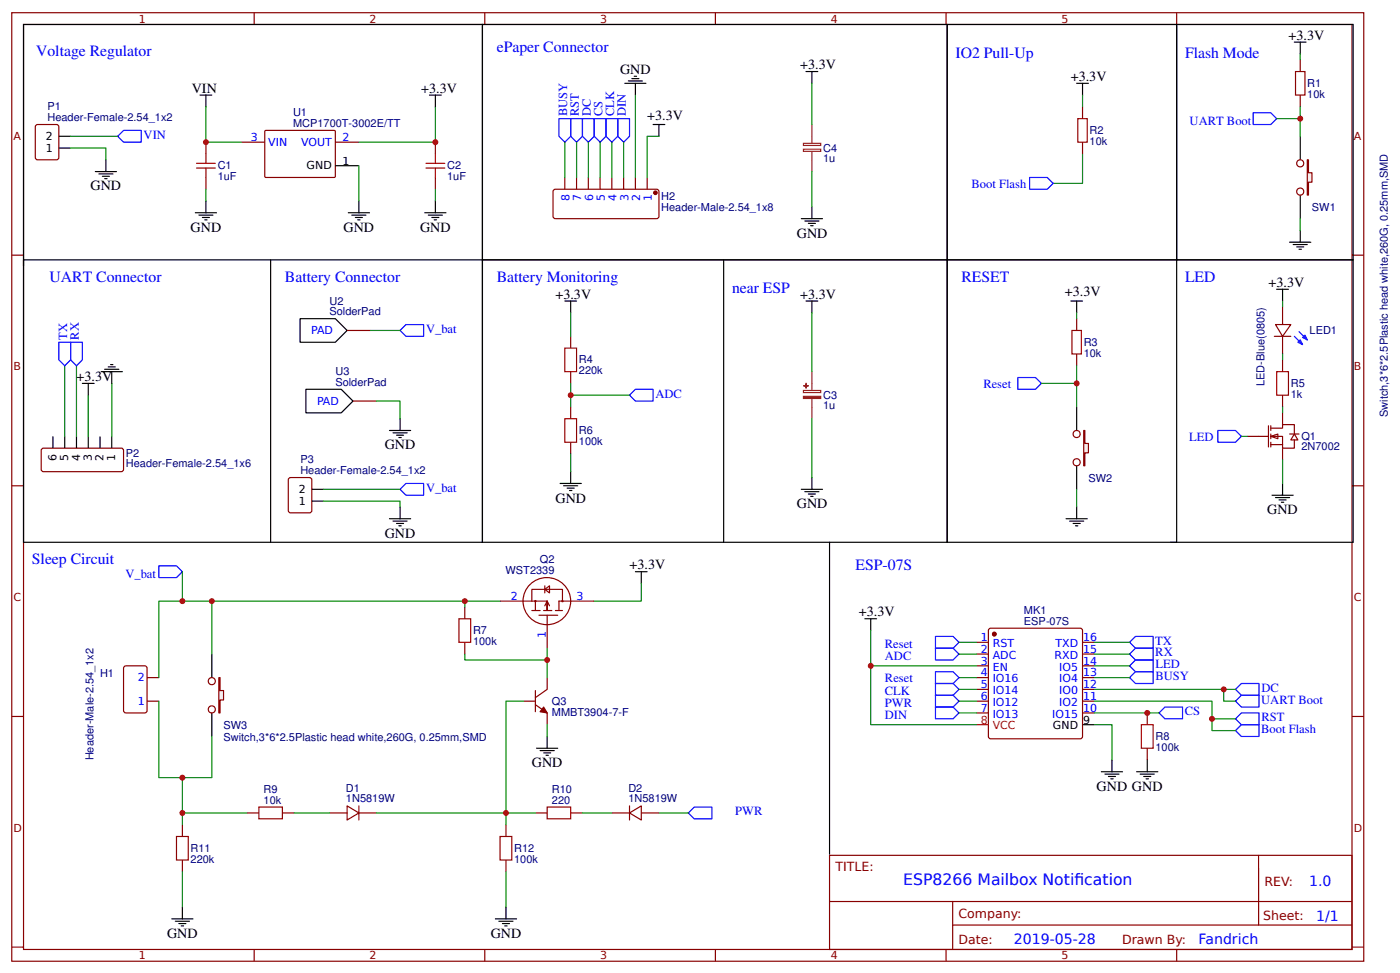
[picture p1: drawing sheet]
<svg xmlns="http://www.w3.org/2000/svg" width="315mm" height="219mm" viewBox="0 0 315 219" stroke-linecap="round" stroke-linejoin="round" font-family="sans-serif">
<g fill="none" stroke="#800" stroke-width=".26">
<path d="M2.6 2.9h304.1v213.2h-304.1zM5.3 5.5h298.7v208h-298.7zM57.1 2.9v2.6M109 2.9v2.6M160.9 2.9v2.6M212.7 2.9v2.6M264.6 2.9v2.6M2.6 57.4h2.7M304 57.4h2.7M286.5 75.6h3.7M286.8 73h3.4l-1.8 2.6zM288.4 69v4"/>
<path d="M288.4 75.6v4M288.4 80.9v2.7M288.4 88.8v2.7M2.6 109.2h2.7M304 109.2h2.7M2.6 161.1h2.7M304 161.1h2.7M186.5 192.3h117.5v21.2h-117.5zM283 192.3v15.7M2.6 212.9h2.7M57.1 213.5v2.6M109 213.5v2.6"/>
<path d="M160.9 213.5v2.6M186.6 202.7h117.3M212.7 213.5v2.6M214.2 208h89.7M214.2 202.7v10.6M264.6 213.5v2.6M304 212.9h2.7"/>
</g>
<path d="M287.1 83.6h2.6v5.2h-2.6z" fill="none" stroke="#a00000" stroke-width=".26"/>
<path d="M291 75.6l1.9 1.9M291.8 76.9l.6-.5 .5 1.1zM292.1 74.6l1.9 1.8M292.9 75.9l.5-.5 .6 1z" fill="none" stroke="#00f" stroke-width=".26"/>
<g fill="#fefefe" stroke="#800" stroke-width=".26">
<path d="M285.8 98.1l1.5-.5v1z"/>
<path d="M291 97.6l.8 1.3h-1.6z"/>
</g>
<g fill="none" stroke="#800" stroke-width=".26">
<path d="M292.4 13.4v2.7M46.3 32v2.6M46.3 39.9v2.6M54.2 32h5.3M59.6 29.4l.2-.1 15.5 .1 .1 .2v10.2l-.3 .1h-15.4l-.2-.3zM75.4 32h5.3M97.9 32v2.6M97.9 39.9v2.6M243.4 24v2.7M243.4 32v2.6M292.4 21.4v2.6M128.3 75.6v2.7"/>
<path d="M242.1 71.6v2.7M242.1 79.6v2.6M128.3 83.6v2.6M128.3 91.5v2.6M128.3 99.4v2.7M280.5 98.1h4.7M285.2 95.7v4.8M285.8 96.3h2.6v-.8h2.6v2.1M285.8 98.1h2.6v2.7h2.6v-1.9M285.8 100h2.6M285.8 95.7v1.1M285.8 97.6v1"/>
<path d="M285.8 99.4v1.1M288.4 92.8v2.7M290 97.6h2.1M9.5 100.8h17.8l.4 .2 .1 .3v4.2l-.3 .5h-.2h-17.5h-.3l-.2-.5v-4.2zM288.4 100.8v2.6M104.5 136.5v2.6M112.4 135.1h10.6v2.2v-2.2M119.6 135.1v-2.6h6.9v2.6M119.6 137.3h1.8M120.4 135.1v2.2M121.2 138.3h4.2M122.2 137.3h1.9"/>
<path d="M122.5 132.5l1.1-.8v1.6zM122.5 131.7v1.6M123 138.3v7.4M123 135.1l.6 1.1M123 135.1l-.5 1.1M124.9 137.3h1.6M133.6 135.1h-7.9v2.2M27.9 150l.4-.3h4.2l.5 .3 .1 9.8-.3 .4-4.5 .1-.4-.3zM33.1 152.3h2.6M33.1 157.6h2.6M104.5 144.4v2.7M117.7 157.6h2.7"/>
<path d="M120.4 158.4l2.6 1.9v2.6M120.4 155.3v4.7M123 152.3v2.7l-2.6 1.8M219.6 144.4h2.6M219.6 147.1h2.6M219.6 149.7h2.6M219.6 152.3h2.6M219.6 155h2.6M219.6 157.6h2.6M222.3 141.5l.5-.3h20.1l.4 .3 .1 24.1-.2 .4-20.4 .1-.5-.3zM243.4 144.4h2.7M243.4 147.1h2.7"/>
<path d="M243.4 149.7h2.7M243.4 152.3h2.7M243.4 155h2.7M243.4 157.6h2.7M219.6 160.3h2.6M243.4 160.3h2.7M258 160.3v2.6M258 168.2v2.7M41 185.4v2.7M41 193.4v2.6M55.6 182.8h2.6M63.5 182.8h2.6"/>
<path d="M74.1 182.8h4M78.1 181.2l2.6 1.6-2.6 1.6zM80.7 181.2v3.2M80.7 182.8h4M113.8 185.4v2.7M113.8 193.4v2.6M137.6 182.8h4M141.6 182.8l2.6-1.6v3.2zM141.6 181.2v3.2M144.2 182.8h4"/>
<circle cx="120.4" cy="135.1" r=".13"/>
<circle cx="123" cy="135.1" r="5.3"/>
<circle cx="126.5" cy="135.1" r=".13"/>
</g>
<g fill="none" stroke="#000" stroke-width=".26">
<path d="M5.3 5.5h103.2v116.4h-103.2zM108.5 5.5h104.5v52.9h-104.5zM213 5.5h51.6v52.9h-51.6zM242.1 18.7h2.6M243.4 18.7v2.7M264.6 5.5h39.7v52.9h-39.7zM291 9.5h2.7M292.4 9.5v2.6M45 21.4h2.6M46.3 21.4v2.6M75.4 37.3h5.3M96.6 21.4h2.6"/>
<path d="M97.9 21.4v2.6M43.9 47.8h4.8M44.7 48.4h3.2M45.5 48.9h1.6M46 49.4h.6M46.3 45.2v2.6M78.3 47.8h4.8M79.1 48.4h3.2M79.9 48.9h1.6M80.4 49.4h.6M80.7 45.2v2.6M95.5 47.8h4.8"/>
<path d="M96.3 48.4h3.2M97.1 48.9h1.6M97.6 49.4h.6M97.9 45.2v2.6M108.5 58.4h104.5v63.5h-104.5zM108.5 58.4h-103.2v1.3M213 58.4h91.3v63.5h-91.3zM264.6 58.4v63.5h-1.3M290 54.5h4.7M290.8 55h3.2M291.6 55.5h1.6M292.1 56h.5"/>
<path d="M292.4 51.8v2.7M127 67.7h2.6M128.3 67.7v2.6M240.8 67.7h2.6M242.1 67.7v2.6M287.1 65h2.6M288.4 65v2.7M11.9 98.1v2.7M14.6 98.1v2.7M17.2 98.1v2.7M18.5 86.2h2.7M19.8 86.2v2.6"/>
<path d="M19.8 98.1v2.7M22.5 98.1v2.7M22.8 83.6h4.7M23.5 83h3.2M24.3 82.5h1.6M24.9 82h.5M25.1 83.6v2.6M25.1 98.1v2.7M125.9 108.7h4.8M126.7 109.2h3.2M127.5 109.7h1.6M128.1 110.3h.5"/>
<path d="M128.3 106v2.7M239.7 116.6h4.8M240.5 117.2h3.2M241.3 117.7h1.6M241.8 118.2h.6M242.1 114v2.6M286 111.3h4.8M286.8 111.9h3.2M287.6 112.4h1.6M288.1 112.9h.6M288.4 108.7v2.6M194.5 139.1h2.6"/>
<path d="M195.8 139.1v2.7M47.6 147.1v5.2M47.6 160.3v5.3M243.4 162.9h2.7M247.6 173.5h4.8M248.4 174h3.2M249.2 174.6h1.6M249.8 175.1h.5M250 170.9v2.6M255.6 173.5h4.7M256.4 174h3.2M257.2 174.6h1.6"/>
<path d="M257.7 175.1h.5M258 170.9v2.6"/>
</g>
<g fill="none" stroke="#080" stroke-width=".26">
<path d="M80.7 37.3v7.9M97.9 24v8h-17.2M243.4 34.6v6.6h-6.6M46.3 42.5v2.7M97.9 42.5v2.7M128.3 70.3v5.3M288.4 67.7v1.3M288.4 79.6v1.3M14.6 82.2v15.9M17.2 82.2v15.9M19.8 88.8v9.3M25.1 86.2v11.9"/>
<path d="M128.3 86.2v5.3M128.3 88.8h13.3M279.1 98.1h1.4M288.4 91.5v1.3M128.3 102.1v3.9M288.4 103.4v5.3M195.8 141.8v7.9h23.8M195.8 149.7v13.2h23.8M215.6 147.1h4M215.6 144.4h4M215.6 152.3h4M215.6 155h4"/>
<path d="M246.1 157.6h26.4v6.7h5.3M246.1 147.1h7.9M246.1 144.4h7.9M246.1 152.3h7.9M246.1 155h31.7M246.1 149.7h7.9M275.2 155v2.6h2.6M215.6 160.3h4M246.1 162.9h3.9v8M246.1 160.3h14.5M272.5 161.6h5.3"/>
</g>
<g fill="none" stroke="#00f" stroke-width=".26">
<path d="M13.2 76.9h2.7v4l-1.3 1.3-1.4-1.3zM15.9 76.9h2.6v4l-1.3 1.3-1.3-1.3zM141.6 88.8l1.3-1.3h3.9v2.7h-3.9zM228.9 84.9h3.9l1.4 1.3-1.4 1.3h-3.9zM273.8 96.8h4l1.3 1.3-1.3 1.3h-4zM210.3 143.1h4l1.3 1.3-1.3 1.3h-4zM210.3 145.7h4l1.3 1.4-1.3 1.3h-4zM210.3 153.7h4l1.3 1.3-1.3 1.3h-4zM210.3 159h4l1.3 1.3-1.3 1.3h-4zM254 144.4l1.3-1.3h4v2.6h-4zM254 147.1l1.3-1.4h4v2.7h-4zM254 152.3l1.3-1.3h4v2.7h-4z"/>
<path d="M254 149.7l1.3-1.3h4v2.6h-4zM277.8 155l1.3-1.3h4v2.6h-4zM279.1 156.3h4v2.7h-4l-1.3-1.4zM260.6 160.3l1.3-1.3h4v2.6h-4zM279.1 162.9h4v2.7h-4l-1.3-1.3zM279.1 160.3h4v2.6h-4l-1.3-1.3z"/>
</g>
<g fill="none" stroke="#a00000" stroke-width=".26">
<path d="M291.3 16.1h2.1v5.3h-2.1zM44.2 37.8h4.2M44.2 36.7h4.2M46.3 34.6v2.1M46.3 37.8v2.1M95.8 37.8h4.2M95.8 36.7h4.2M97.9 34.6v2.1M97.9 37.8v2.1M242.4 26.7h2.1v5.3h-2.1zM127 78.3h2.6v5.3h-2.6zM241 74.3h2.2v5.3h-2.2z"/>
<path d="M127 94.1h2.6v5.3h-2.6zM103.2 139.1h2.6v5.3h-2.6zM256.6 162.9h2.7v5.3h-2.7zM39.7 188.1h2.6v5.3h-2.6zM58.2 181.5h5.3v2.6h-5.3zM112.4 188.1h2.7v5.3h-2.7z"/>
</g>
<g fill="#800" stroke="#800" stroke-width=".26">
<path d="M122.2 159l.8 1.3-1.6-.3z"/>
<circle cx="223.6" cy="142.6" r=".4"/>
</g>
<path d="M219.6 162.9h2.6" fill="none" stroke="#f00" stroke-width=".26"/>
<path d="M49.2 152.3h.3v3h.8v2.1h-.8v2.9h-.3z" fill="#efefef" stroke="#800" stroke-width=".26"/>
<g fill="none" stroke="#800" stroke-width=".26">
<path d="M78.1 74.3h5.2M79.4 90.2h5.3M65.1 107.4h4.5l.4 .2 .1 7.2-.2 .4-4.5 .1-.5-.3-.1-7.1zM120.4 182.8h2.6M128.3 182.8h2.7"/>
<circle cx="47.6" cy="159.5" r=".8"/>
<circle cx="47.6" cy="153.1" r=".8"/>
</g>
<g fill="none" stroke="#080" stroke-width=".26">
<path d="M83.3 74.3h6.7M84.7 90.2h5.3v3.9M72.8 112.7h17.2v1.3M72.8 110h17.2M41 128.5v6.6h63.5M41 135.1h-5.3v17.2M47.6 135.1v12M112.4 135.1h-7.9v1.4M144.2 131.2v3.9h-10.6M35.7 157.6v17.2h11.9v-9.2M104.5 147.1v1.3h18.5M117.7 157.6h-3.9v25.2h6.6"/>
<path d="M123 145.7v6.6M41 174.8v10.6M123 162.9v2.7M41 196v7.9M41 182.8h14.6M66.1 182.8h8M84.7 182.8h29.1v2.6M113.8 196v7.9M131 182.8h6.6M148.2 182.8h6.6"/>
</g>
<g fill="none" stroke="#000" stroke-width=".26">
<path d="M60.9 58.4v63.5M67.5 71.6h7.9l2.7 2.7-2.7 2.6h-7.9zM68.8 87.5h7.9l2.7 2.7-2.7 2.6h-7.9zM87.6 96.8h4.7M88.4 97.3h3.1M89.2 97.8h1.6M89.7 98.4h.5M90 94.1v2.7M242.1 91.5v5.3M70.1 112.7h2.7M70.1 110h2.7M87.6 116.6h4.7"/>
<path d="M88.4 117.2h3.1M89.2 117.7h1.6M89.7 118.2h.5M90 114v2.6M242.1 104.7v5.3M142.9 128.5h2.6M144.2 128.5v2.7M186.5 121.9v70.1M120.6 168.2h4.8M121.4 168.8h3.2M122.2 169.3h1.6M122.8 169.8h.5"/>
<path d="M123 165.6v2.6M38.6 206.6h4.8M39.4 207.1h3.2M40.2 207.6h1.6M40.7 208.2h.6M41 203.9v2.7M111.4 206.6h4.8M112.2 207.1h3.2M113 207.6h1.6M113.5 208.2h.5M113.8 203.9v2.7"/>
</g>
<path d="M123 181.5h5.3v2.6h-5.3z" fill="none" stroke="#a00000" stroke-width=".26"/>
<path d="M91.3 73h3.9v2.6h-3.9l-1.3-1.3zM90 110l1.3-1.3h3.9v2.6h-3.9zM35.7 127.2h4l1.3 1.3-1.3 1.4h-4zM154.8 182.8l1.3-1.3h4v2.6h-4z" fill="none" stroke="#00f" stroke-width=".26"/>
<path d="M243.7 96.8h.2v2.9h.8v2.1h-.8v2.9h-.2z" fill="#efefef" stroke="#800" stroke-width=".26"/>
<g fill="none" stroke="#800" stroke-width=".26">
<circle cx="242.1" cy="97.6" r=".8"/>
<circle cx="242.1" cy="103.9" r=".8"/>
</g>
<path d="M292.4 30.6v5.3M292.4 43.9v5.3" fill="none" stroke="#000" stroke-width=".26"/>
<path d="M294 35.9h.2v2.9h.8v2.2h-.8v2.9h-.2z" fill="#efefef" stroke="#800" stroke-width=".26"/>
<g fill="none" stroke="#800" stroke-width=".26">
<path d="M8.2 28.1l4.5-.1 .5 .3v7.1l-.2 .5h-4.5l-.5-.2-.1-7.2zM127 39.9v2.6M129.6 39.9v2.6M132.3 39.9v2.6M134.9 39.9v2.6M137.6 39.9v2.6M140.2 39.9v2.6M142.9 39.9v2.6M145.5 39.9v2.6M124.6 42.6l23-.1 .5 .3 .1 .3v5.5l-.3 .5-.3 .1h-22.7l-.3-.1-.2-.5v-5.5z"/>
<circle cx="292.4" cy="36.7" r=".8"/>
<circle cx="292.4" cy="43.1" r=".8"/>
</g>
<path d="M26.5 30.6l1.3-1.3h3.9v2.7h-3.9zM125.7 26.7h2.6v3.9l-1.3 1.4-1.3-1.4zM128.3 26.7h2.7v3.9l-1.4 1.4-1.3-1.4zM131 26.7h2.6v3.9l-1.3 1.4-1.3-1.4zM133.6 26.7h2.7v3.9l-1.4 1.4-1.3-1.4zM136.3 26.7h2.6v3.9l-1.3 1.4-1.3-1.4zM138.9 26.7h2.7v3.9l-1.4 1.4-1.3-1.4zM231.5 39.9h4l1.3 1.3-1.3 1.3h-4zM281.8 25.3h4l1.3 1.4-1.3 1.3h-4zM210.3 156.3h4l1.3 1.3-1.3 1.4h-4zM210.3 151h4l1.3 1.3-1.3 1.4h-4z" fill="none" stroke="#00f" stroke-width=".26"/>
<g fill="none" stroke="#080" stroke-width=".26">
<path d="M182.6 18.7v9.3M292.4 12.1v1.3M15.9 33.3h7.9v2.6M15.9 30.6h10.6M46.3 24v8h7.9M127 32v7.9M129.6 32v7.9M132.3 32v7.9M134.9 32v7.9M137.6 32v7.9M140.2 32v7.9M142.9 21.4v18.5"/>
<path d="M148.2 30.6h-2.7v9.3M182.6 38.6v7.9M243.4 21.4v2.6M287.1 26.7h5.3M292.4 24v6.6M292.4 49.2v2.6M182.6 70.3v13.3M242.1 70.3v1.3M182.6 94.1v13.3M234.2 86.2h7.9M242.1 82.2v9.3M242.1 110v4"/>
<path d="M215.6 157.6h4"/>
</g>
<path d="M180.7 33.5h3.8v.5h-3.8zM180.7 32.2h3.8v.5h-3.8zM182.6 28v4.2M182.6 34.1v4.5M180.7 87.8h3.8v.5h-3.8zM182.6 83.6v4.2M182.6 89.6v4.5" fill="none" stroke="#8d2323" stroke-width=".26"/>
<g fill="#8d2323" stroke="#8d2323" stroke-width=".26">
<path d="M180.7 89.1h3.8v.5h-3.8z"/>
<path d="M180.7 86.7l1.1 .1z"/>
<path d="M181.2 86.2l.1 1.1z"/>
</g>
<g fill="none" stroke="#000" stroke-width=".26">
<path d="M140.5 18.7h4.8M141.3 18.2h3.2M142.1 17.7h1.6M142.6 17.1h.5M142.9 18.7v2.7M181.2 16.1h2.7M182.6 16.1v2.6M13.2 33.3h2.7M13.2 30.6h2.7M21.4 38.6h4.8M22.2 39.1h3.2M23 39.6h1.6"/>
<path d="M23.8 35.9v2.7M146.8 28h2.7M148.2 28v2.6M23.5 40.2h.6M162.7 58.4v63.5M180.2 49.2h4.7M181 49.7h3.1M181.8 50.2h1.6M182.3 50.7h.5M182.6 46.5v2.7M181.2 67.7h2.7M182.6 67.7v2.6"/>
<path d="M180.2 110h4.7M181 110.5h3.1M181.8 111.1h1.6M182.3 111.6h.5M182.6 107.4v2.6"/>
</g>
<circle cx="147.4" cy="43.3" r=".4" fill="#800" stroke="#800" stroke-width=".26"/>
<g fill="#c00">
<circle cx="46.3" cy="32" r=".66"/>
<circle cx="195.8" cy="149.7" r=".66"/>
<circle cx="97.9" cy="32" r=".66"/>
<circle cx="128.3" cy="88.8" r=".66"/>
<circle cx="258" cy="160.3" r=".66"/>
<circle cx="47.6" cy="135.1" r=".66"/>
<circle cx="104.5" cy="135.1" r=".66"/>
<circle cx="113.8" cy="182.8" r=".66"/>
<circle cx="123" cy="148.4" r=".66"/>
<circle cx="41" cy="174.8" r=".66"/>
<circle cx="41" cy="182.8" r=".66"/>
<circle cx="41" cy="135.1" r=".66"/>
<circle cx="292.4" cy="26.7" r=".66"/>
<circle cx="242.1" cy="86.2" r=".66"/>
<circle cx="272.5" cy="161.6" r=".66"/>
<circle cx="275.2" cy="155" r=".66"/>
</g>
<g font-size="3.5" fill="#00f">
<text x="111.7" y="11.7">ePaper Connector</text>
<text x="8.1" y="12.7">Voltage Regulator</text>
<text x="214.9" y="13">IO2 Pull-Up</text>
<text x="266.5" y="13">Flash Mode</text>
<text x="11.1" y="63.3">UART Connector</text>
<text x="64.1" y="63.3">Battery Connector</text>
<text x="111.7" y="63.3">Battery Monitoring</text>
<text x="164.6" y="66">near ESP</text>
<text x="216.2" y="63.3">RESET</text>
<text x="266.5" y="63.3">LED</text>
<text x="7.2" y="126.8">Sleep Circuit</text>
<text x="192.4" y="128.1">ESP-07S</text>
<text x="203.1" y="199.1">ESP8266 Mailbox Notifcation</text>
<text x="241.6" y="199.1">i</text>
</g>
<g font-size="3.2">
<text x="289.7" y="8.9">+3.3V</text>
<text x="139.4" y="16.6">GND</text>
<text x="179.9" y="15.6">+3.3V</text>
<text x="43.1" y="20.8">VIN</text>
<text x="94.7" y="20.8">+3.3V</text>
<text x="240.8" y="18.2">+3.3V</text>
<text x="145.5" y="26.9">+3.3V</text>
<text x="20.4" y="42.8">GND</text>
<text x="42.9" y="52.1">GND</text>
<text x="77.3" y="52.1">GND</text>
<text x="94.5" y="52.1">GND</text>
<text x="179.2" y="53.4">GND</text>
<text x="285.2" y="64.5">+3.3V</text>
<text x="124.9" y="67.2">+3.3V</text>
<text x="179.9" y="67.2">+3.3V</text>
<text x="239.4" y="66.6">+3.3V</text>
<text x="17.2" y="85.7">+3.3V</text>
<text x="86.5" y="101">GND</text>
<text x="124.9" y="113">GND</text>
<text x="179.2" y="114.3">GND</text>
<text x="285" y="115.6">GND</text>
<text x="86.5" y="120.9">GND</text>
<text x="141.6" y="128">+3.3V</text>
<text x="193.1" y="138.6">+3.3V</text>
<text x="119.6" y="172.5">GND</text>
<text x="246.6" y="177.7">GND GND</text>
<text x="37.6" y="210.8">GND</text>
<text x="110.3" y="210.8">GND</text>
</g>
<g font-size="3.2" fill="#00f">
<text x="294.4" y="199.2">1.0</text>
<text x="296" y="207">1/1</text>
<text x="228" y="212.3">2019-05-28</text>
<text x="269.5" y="212.2">Fandrich</text>
</g>
<g font-size="2.8" fill="#00f">
<text x="127.5" y="26.2" transform="rotate(-90 127.5 26.2)">BUSY</text>
<text x="130.2" y="26.2" transform="rotate(-90 130.2 26.2)">RST</text>
<text x="132.8" y="26.2" transform="rotate(-90 132.8 26.2)">DC</text>
<text x="135.5" y="26.2" transform="rotate(-90 135.5 26.2)">CS</text>
<text x="138.1" y="26.2" transform="rotate(-90 138.1 26.2)">CLK</text>
<text x="140.8" y="26.2" transform="rotate(-90 140.8 26.2)">DIN</text>
<text x="267.5" y="28">UART Boot</text>
<text x="32.3" y="31.2">VIN</text>
<text x="218.5" y="42.4">Boot Flash</text>
<text x="15.1" y="76.4" transform="rotate(-90 15.1 76.4)">TX</text>
<text x="17.7" y="76.4" transform="rotate(-90 17.7 76.4)">RX</text>
<text x="95.8" y="74.8">V_bat</text>
<text x="147.4" y="89.4">ADC</text>
<text x="221.1" y="87.3">Reset</text>
<text x="267.4" y="99.2">LED</text>
<text x="95.8" y="110.5">V_bat</text>
<text x="28.2" y="129.9">V_bat</text>
<text x="199" y="145.7">Reset</text>
<text x="199" y="148.4">ADC</text>
<text x="259.8" y="144.9">TX</text>
<text x="259.8" y="147.6">RX</text>
<text x="199" y="153.3">Reset</text>
<text x="259.8" y="152.9">BUSY</text>
<text x="259.8" y="150.2">LED</text>
<text x="283.6" y="155.5">DC</text>
<text x="199" y="156.3">CLK</text>
<text x="199" y="161.6">DIN</text>
<text x="199" y="159">PWR</text>
<text x="266.4" y="160.8">CS</text>
<text x="283.6" y="158.2">UART Boot</text>
<text x="283.6" y="164.8">Boot Flash</text>
<text x="283.6" y="162.1">RST</text>
<text x="165.3" y="183.3">PWR</text>
</g>
<g font-size="2.8" fill="#800">
<text x="187.9" y="195.7">TITLE:</text>
<text x="284.3" y="199.2">REV:</text>
<text x="215.5" y="206.4">Company:</text>
<text x="284.1" y="206.9">Sheet:</text>
<text x="215.5" y="212.1">Date:</text>
<text x="252.3" y="212.2">Drawn By:</text>
</g>
<g font-size="2.5" fill="#800">
<text x="31.2" y="5.1">1</text>
<text x="83.1" y="5.1">2</text>
<text x="134.9" y="5.1">3</text>
<text x="186.8" y="5.1">4</text>
<text x="238.7" y="5.1">5</text>
<text x="3" y="31.4">A</text>
<text x="304.4" y="31.4">A</text>
<text x="3" y="83.3">B</text>
<text x="304.4" y="83.3">B</text>
<text x="3" y="135.1">C</text>
<text x="304.4" y="135.1">C</text>
<text x="3" y="187">D</text>
<text x="304.4" y="187">D</text>
<text x="31.2" y="215.7">1</text>
<text x="83.1" y="215.7">2</text>
<text x="134.9" y="215.7">3</text>
<text x="186.8" y="215.7">4</text>
<text x="238.7" y="215.7">5</text>
</g>
<g font-size="2.5" fill="#000080">
<text x="294" y="22">10k</text>
<text x="294" y="19.6">R1</text>
<text x="10.7" y="27.2">Header-Female-2.54_1x2</text>
<text x="10.7" y="24.8">P1</text>
<text x="65.9" y="28.5">MCP1700T-3002E/TT</text>
<text x="65.9" y="26.1">U1</text>
<text x="185.1" y="34.2">C4</text>
<text x="245" y="32.6">10k</text>
<text x="245" y="30.2">R2</text>
<text x="48.9" y="40.4">1uF</text>
<text x="48.9" y="38">C1</text>
<text x="100.5" y="40.4">1uF</text>
<text x="100.5" y="38">C2</text>
<text x="185.1" y="36.4">1u</text>
<text x="148.7" y="47.4">Header-Male-2.54_1x8</text>
<text x="148.7" y="45.1">H2</text>
<text x="295" y="47.5">SW1</text>
<text x="74.1" y="70.9">SolderPad</text>
<text x="74.1" y="68.5">U2</text>
<text x="243.7" y="77.8">R3</text>
<text x="294.5" y="75.2">LED1</text>
<text x="130.2" y="81.7">R4</text>
<text x="243.7" y="80.2">10k</text>
<text x="75.4" y="86.7">SolderPad</text>
<text x="75.4" y="84.3">U3</text>
<text x="130.2" y="84.1">220k</text>
<text x="185.1" y="89.7">C3</text>
<text x="284.3" y="86.8" transform="rotate(-90 284.3 86.8)">LED-Blue(0805)</text>
<text x="290.2" y="89.4">1k</text>
<text x="290.2" y="87.1">R5</text>
<text x="185.1" y="91.9">1u</text>
<text x="312.1" y="93.7" transform="rotate(-90 312.1 93.7)">Switch,3*6*2.5Plastic head white,260G, 0.25mm,SMD</text>
<text x="130.2" y="100">100k</text>
<text x="130.2" y="97.6">R6</text>
<text x="292.6" y="101.3">2N7002</text>
<text x="292.6" y="98.9">Q1</text>
<text x="28.3" y="105.1">Header-Female-2.54_1x6</text>
<text x="28.3" y="102.7">P2</text>
<text x="67.5" y="106.6">Header-Female-2.54_1x2</text>
<text x="67.5" y="104.2">P3</text>
<text x="244.7" y="108.3">SW2</text>
<text x="113.7" y="129.1">WST2339</text>
<text x="121.4" y="126.7">Q2</text>
<text x="106.4" y="142.6">R7</text>
<text x="230.3" y="138.1">MK1</text>
<text x="230.3" y="140.4">ESP-07S</text>
<text x="106.4" y="145">100k</text>
<text x="22.5" y="152.2">H1</text>
<text x="124.1" y="160.9">MMBT3904-7-F</text>
<text x="124.1" y="158.5">Q3</text>
<text x="50.3" y="166.5">Switch,3*6*2.5Plastic head white,260G, 0.25mm,SMD</text>
<text x="50.3" y="163.9">SW3</text>
<text x="259.8" y="166.4">R8</text>
<text x="21.1" y="171" transform="rotate(-90 21.1 171)">Header-Male-2.54_1x2</text>
<text x="259.8" y="168.8">100k</text>
<text x="59.3" y="178.2">R9</text>
<text x="77.8" y="178">D1</text>
<text x="124.1" y="178.3">R10</text>
<text x="141.3" y="178.1">D2</text>
<text x="59.3" y="180.7">10k</text>
<text x="77.8" y="180.4">1N5819W</text>
<text x="124.1" y="180.7">220</text>
<text x="141.3" y="180.4">1N5819W</text>
<text x="42.9" y="191.6">R11</text>
<text x="115.6" y="191.6">R12</text>
<text x="42.9" y="194">220k</text>
<text x="115.6" y="194">100k</text>
</g>
<g font-size="2.5">
<text x="10.3" y="34.1">1</text>
<text x="10.3" y="31.4">2</text>
<text x="69" y="38">GND</text>
<text x="77" y="37">1</text>
<text x="12.7" y="103.6" transform="rotate(-90 12.7 103.6)">6</text>
<text x="15.3" y="103.6" transform="rotate(-90 15.3 103.6)">5</text>
<text x="18" y="103.6" transform="rotate(-90 18 103.6)">4</text>
<text x="20.6" y="103.6" transform="rotate(-90 20.6 103.6)">3</text>
<text x="23.3" y="103.6" transform="rotate(-90 23.3 103.6)">2</text>
<text x="25.9" y="103.6" transform="rotate(-90 25.9 103.6)">1</text>
<text x="67.2" y="113.5">1</text>
<text x="67.2" y="110.8">2</text>
<text x="236.8" y="164">GND</text>
<text x="243.5" y="162.7">9</text>
</g>
<g font-size="2.5" fill="#00f">
<text x="56.4" y="31.7">3</text>
<text x="60.3" y="32.8">VIN</text>
<text x="67.7" y="32.8">VOUT</text>
<text x="77" y="31.7">2</text>
<text x="128.1" y="45.1" transform="rotate(-90 128.1 45.1)">8</text>
<text x="130.7" y="45.1" transform="rotate(-90 130.7 45.1)">7</text>
<text x="133.3" y="45.1" transform="rotate(-90 133.3 45.1)">6</text>
<text x="136" y="45.1" transform="rotate(-90 136 45.1)">5</text>
<text x="138.6" y="45.1" transform="rotate(-90 138.6 45.1)">4</text>
<text x="141.3" y="45.1" transform="rotate(-90 141.3 45.1)">3</text>
<text x="143.9" y="45.1" transform="rotate(-90 143.9 45.1)">2</text>
<text x="146.6" y="45.1" transform="rotate(-90 146.6 45.1)">1</text>
<text x="70" y="75.1">PAD</text>
<text x="71.3" y="91">PAD</text>
<text x="114.8" y="134.9">2</text>
<text x="129.6" y="134.9">3</text>
<text x="122.8" y="143.3" transform="rotate(-90 122.8 143.3)">1</text>
<text x="220.5" y="144.1">1</text>
<text x="220.5" y="146.8">2</text>
<text x="220.5" y="149.4">3</text>
<text x="223.2" y="145.5">RST</text>
<text x="223.2" y="148.1">ADC</text>
<text x="237.1" y="148.1">RXD</text>
<text x="237.3" y="145.5">TXD</text>
<text x="243.5" y="149.4">14</text>
<text x="243.5" y="146.8">15</text>
<text x="243.5" y="144.1">16</text>
<text x="31" y="153.1">2</text>
<text x="220.5" y="152.1">4</text>
<text x="220.5" y="154.7">5</text>
<text x="223.2" y="150.8">EN</text>
<text x="223.2" y="153.4">IO16</text>
<text x="238.2" y="153.4">IO4</text>
<text x="238.2" y="150.8">IO5</text>
<text x="243.5" y="154.7">12</text>
<text x="243.5" y="152.1">13</text>
<text x="31" y="158.4">1</text>
<text x="220.5" y="157.4">6</text>
<text x="220.5" y="160">7</text>
<text x="223.2" y="156.1">IO14</text>
<text x="223.2" y="158.7">IO12</text>
<text x="223.2" y="161.3">IO13</text>
<text x="236.6" y="161.3">IO15</text>
<text x="238.2" y="158.7">IO2</text>
<text x="238.2" y="156.1">IO0</text>
<text x="243.5" y="160">10</text>
<text x="243.5" y="157.4">11</text>
</g>
<g font-size="2.5" fill="#f00">
<text x="220.5" y="162.7">8</text>
<text x="223.2" y="164">VCC</text>
</g>
</svg>
